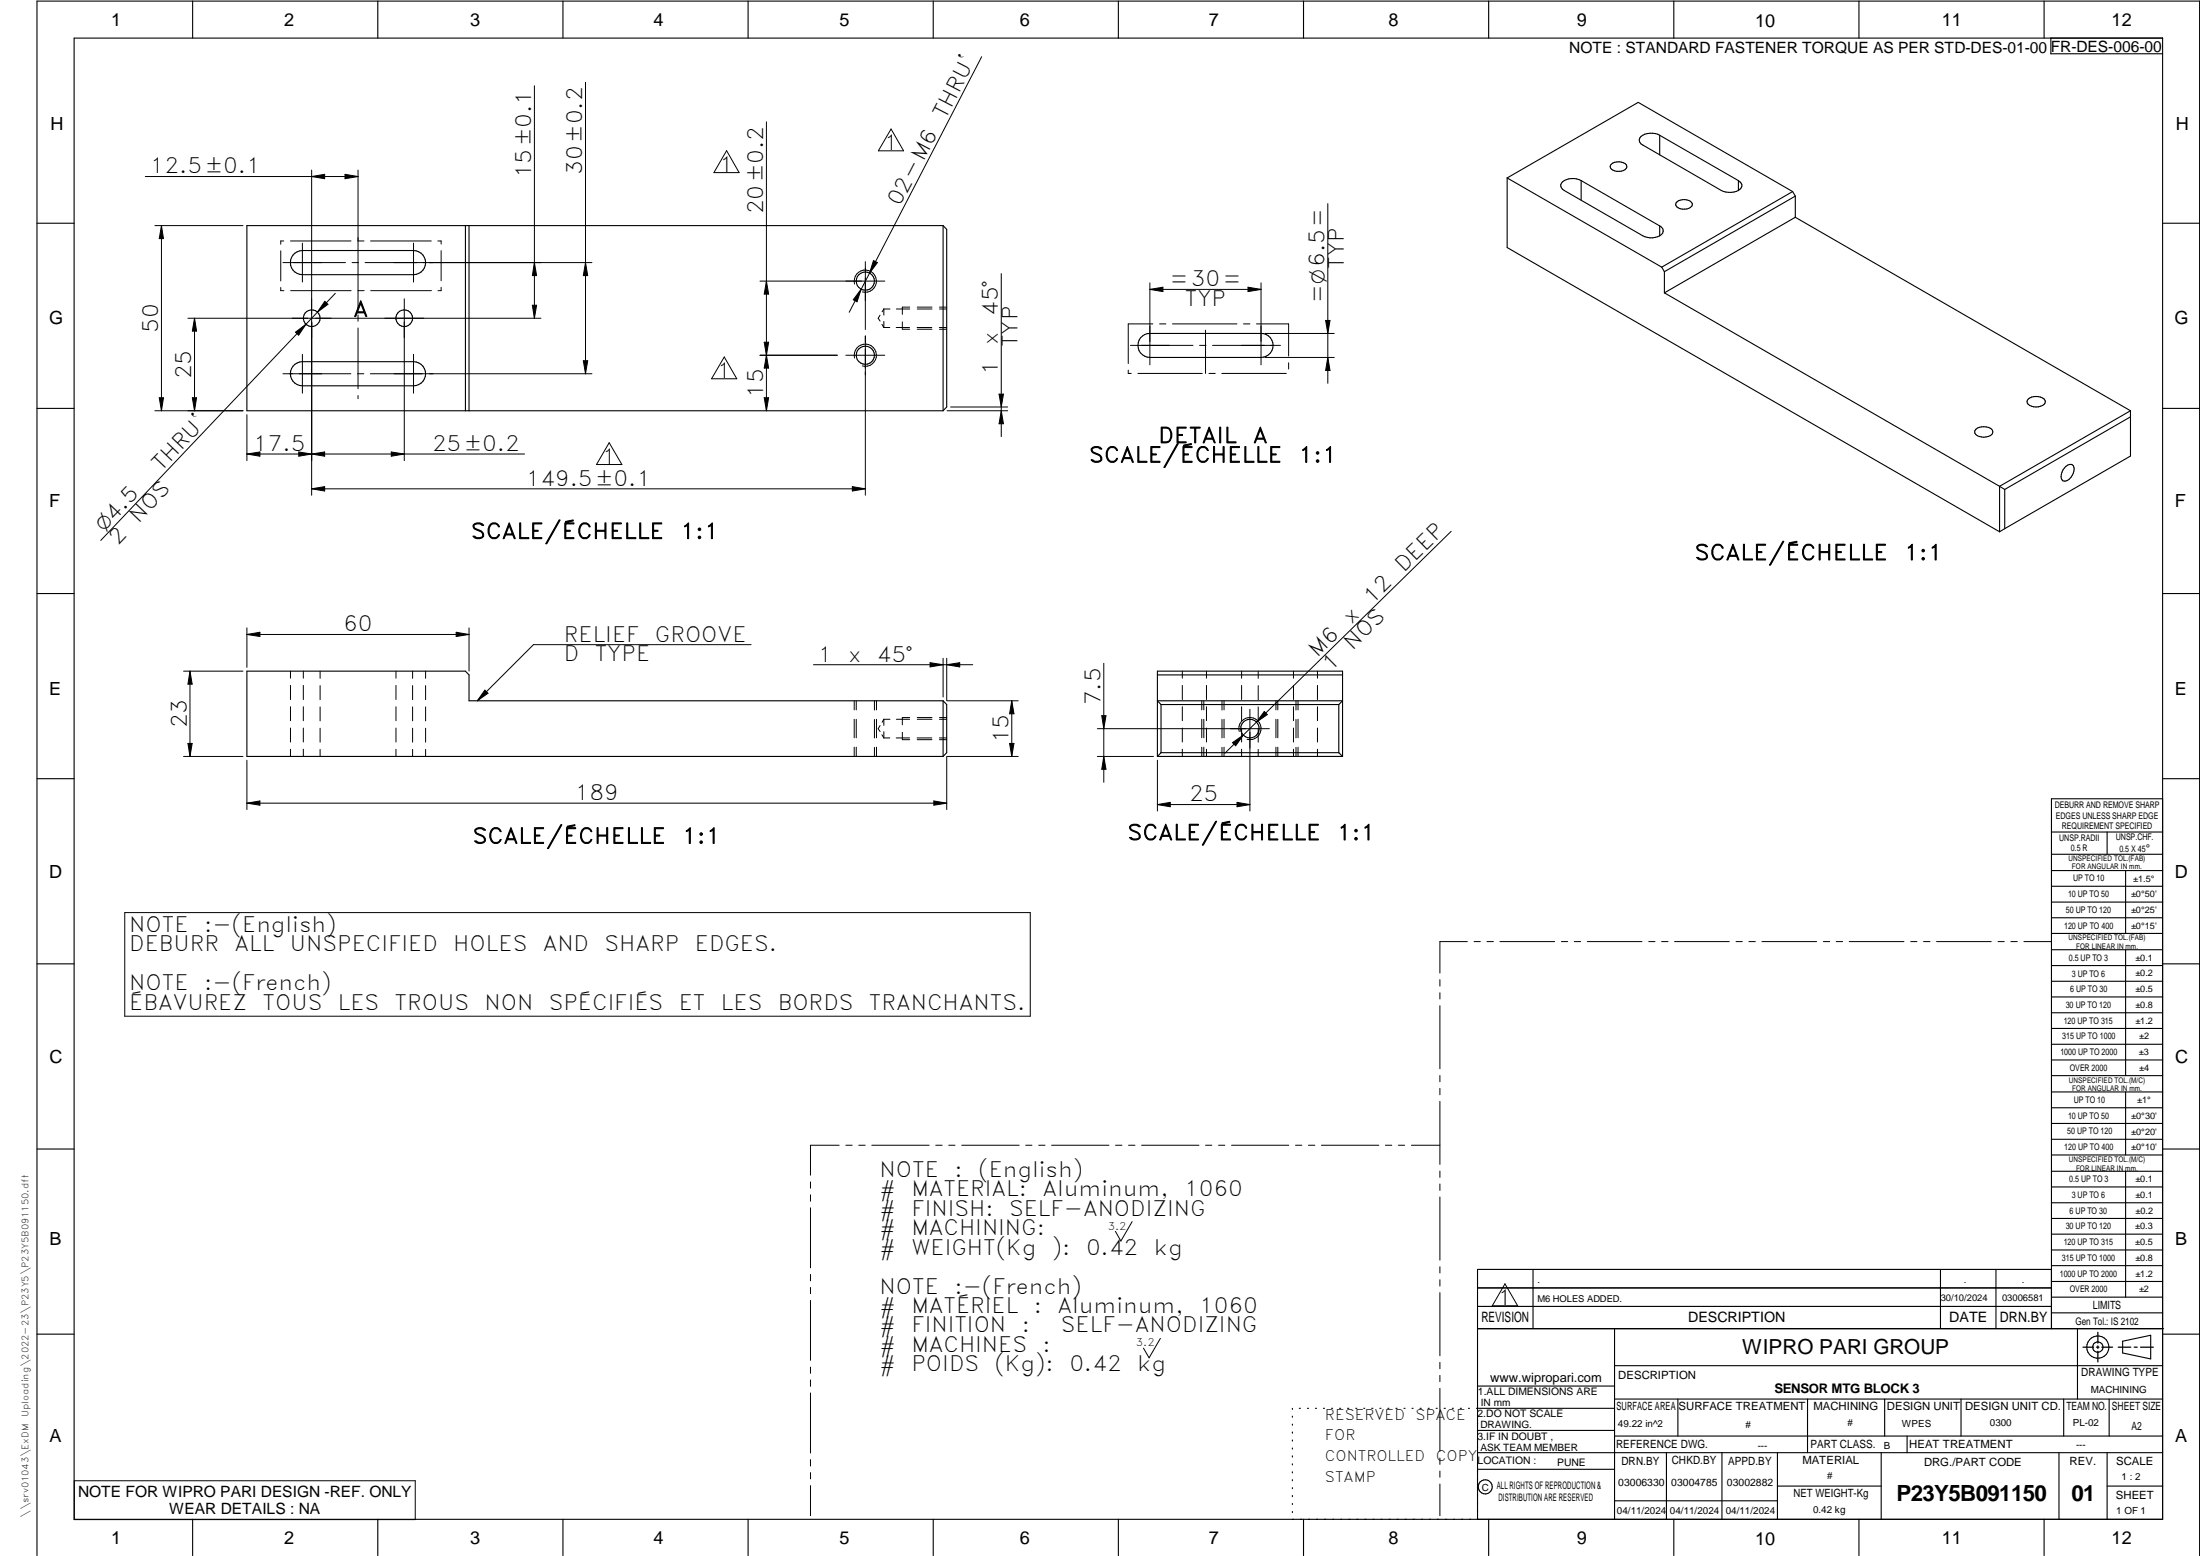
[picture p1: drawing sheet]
<svg xmlns="http://www.w3.org/2000/svg" width="594mm" height="420mm" viewBox="0 0 594 420" stroke-linecap="round" stroke-linejoin="round" font-family="sans-serif">
<g fill="none" stroke="#000" stroke-width=".3">
<path d="M20 10.3h564v400h-564zM52 .3v10M102 .3v10M152 .3v10M202 .3v10M252 .3v10M302 .3v10M352 .3v10M402 .3v10M452 .3v10M502 .3v10M552 .3v10"/>
<path d="M553.8 10.3v4.2h30.2M448.2 36.5a4.5 4.5 0 0 0-5.4 .7 1.34 1.34 0 0 0 .8 2l21.2 12.2 2 .5h1.4l1.2-.5M448.2 36.5l21.2 12.3M448.2 36.5v5.3M407 48l35.4-20.4 41.7 24.1M407 48v18.8l133 76.8M407 48l41.7 24.1M427 48.8l21.2 12.2M427 48.8v5.3M427 48.8a4.5 4.5 0 0 0-5.4 .7 1.34 1.34 0 0 0 .8 1.9l21.8 12.5a4.9 4.9 0 0 0 4-.2M435.1 44.3a3.2 3.2 0 0 1 4 .2 1.26 1.26 0 0 1-1.3 1.7l-.6 .1a2.08 2.08 0 0 1-2.4-1.3zM452.8 54.5a2.91 2.91 0 0 1 4.2 .5 1.76 1.76 0 0 1-2.1 1.5 2.08 2.08 0 0 1-2.4-1.3z"/>
<path d="M469.4 48.8a1.41 1.41 0 0 1 1 1.3 1.41 1.41 0 0 1-1 1.3M469.4 48.8v2.6M484.1 51.7l.7 1.3M484.1 51.7l-35.4 20.4M484.8 58.7l-35.4 20.4M484.8 58.7l90.5 52.2M484.8 53v5.7M484.8 53l-35.4 20.4M10 60.3h10M79.6 68.4l1.3-.7 .8-.1h30a3.3 3.3 0 0 1 3.2 3.3 3.3 3.3 0 0 1-3.2 3.3h-30a3.3 3.3 0 0 1-3.1-2.2 3.3 3.3 0 0 1 1-3.6zM125.7 60.9v50M126.7 60.9v50"/>
<path d="M254.7 60.9h-188v50h188M254.7 60.9v50M254.7 60.9l.9 1v48l-.9 1M448.2 61v2.7M448.2 61a1.41 1.41 0 0 1 .9 1.3 1.41 1.41 0 0 1-.9 1.4M448.7 72.1l.7 1.3M449.4 73.4v5.7M449.4 79.1l90.6 52.2M584 60.3h10M79.1 98.9a3.4 3.4 0 0 1 2.6-1.2h30a3.3 3.3 0 0 1 3.2 3.2 3.3 3.3 0 0 1-3.2 3.3h-30a3.3 3.3 0 0 1-3-1.9 3.3 3.3 0 0 1 .4-3.4zM308 91.2a3.2 3.2 0 0 1 2.5-1.2h30a3.2 3.2 0 0 1 3.3 3.3 3.2 3.2 0 0 1-3.3 3.2h-30a3.3 3.3 0 0 1-2.9-1.8 3.3 3.3 0 0 1 .4-3.5zM10 110.3h10"/>
<path d="M533.6 115.9a3.4 3.4 0 0 1 4.4 .3 1.47 1.47 0 0 1-1.7 1.8h-1.3a1.52 1.52 0 0 1-1.7-1.8zM547.7 107.7a3.4 3.4 0 0 1 4.5 .4 1.21 1.21 0 0 1-1.2 1.6 2.75 2.75 0 0 1-3.6-1.2zM575.3 110.9v12.2l-33.9 19.6M575.3 112.6l-33.9 19.6M575.3 110.9l-35.3 20.4M584 110.3h10M540 131.3v12.3M540 131.3l1.4 .9M541.4 132.2v10.5M557.9 125.9a1.25 1.25 0 0 1 1.7-.4 1.25 1.25 0 0 1 .4 1.7 2.78 2.78 0 0 1-2.9 2.6 2.9 2.9 0 0 1 .8-3.9zM541.4 142.7l-1.4 .9M10 160.3h10"/>
<path d="M584 160.3h10M254.7 189.2h-128v-7l-1-1h-59v23.1h188M254.7 189.2v15.1M254.7 189.2l.9 1v13l-.9 1.1M312.5 182.2h50M313.5 190.2l-1-1h50l-1 1M313.5 190.2v13M313.5 190.2h48M361.5 190.2v13M10 210.3h10M312.5 204.3h50M313.5 203.2h48"/>
<path d="M313.5 203.2l-1 1.1M361.5 203.2l1 1.1M362.5 204.3v-23.1h-50v23.1M584 215.7h-30v143.1M584 210.3h10M554 224.7h30M554 230.7h30M554 235.1h30M554 239.3h30M569 224.7v6M574 235.1v17M554 243.6h30"/>
<path d="M554 247.8h30M554 252.1h30M554 256.5h30M574 256.5v33.9M10 260.3h10M554 260.7h30M554 265h30M554 269.2h30M554 273.5h30M554 277.7h30M584 260.3h10M554 282h30"/>
<path d="M554 286.2h30M554 290.4h30M554 294.9h30M554 299.1h30M574 294.9v17M10 310.3h10M554 303.4h30M554 307.6h30M554 311.9h30M554 316.3h30M574 316.3v34M584 310.3h10"/>
<path d="M554 320.5h30M554 324.8h30M554 329h30M554 333.2h30M554 337.5h30M399 358.8h185.2M399 352.8h155M399 347.8h155M414 342.8v16M436 358.8v51.5M524 342.8v16M539 342.8v16"/>
<path d="M554 341.8h30M554 346h30M554 350.3h30M554 354.5h30M554 342.8h-155v67.5M561 358.8v19M10 360.3h10M399 374.3h37M436 377.8h148M453.1 377.8v10M488.1 377.8v14.5M508.9 377.8v10"/>
<path d="M529.5 377.8v10M557.3 377.8v10M569.5 377.8v10M573.2 362.2l7.6-1.6v6.3l-7.6-1.6zM584 368.8h-148M584 360.3h10M349 380.3v.3M349 382.4v.3M349 384.6v.3M349 386.7v.3M349 388.8v.3M349 391v.3"/>
<path d="M349 393.1v.3M349 395.3v.3M349 397.4v.3M349 399.5v.3M350.9 380.3h.2M353.1 380.3h.2M355.2 380.3h.3M357.4 380.3h.3M359.6 380.3h.3M361.7 380.3h.3M363.9 380.3h.3M366.1 380.3h.3"/>
<path d="M368.3 380.3h.2M370.4 380.3h.3M372.6 380.3h.3M374.8 380.3h.3M376.9 380.3h.4M379.1 380.3h.3M381.3 380.3h.3M383.4 380.3h.4M385.6 380.3h.3M387.8 380.3h.3M390 380.3h.3M392.2 380.3h.3"/>
<path d="M394.3 380.3h.3M396.5 380.3h.3M398.7 380.3h37.3M399 396.7h37M399 392.3h185M399 386.2h37M436 387.8h148M450 392.3v18M465 392.3v18M480 392.3v18M508 392.3v18M515 387.8v4.5"/>
<path d="M556 392.3v18M569 392.3v18M52 410.3v9.7M102 410.3v9.7M152 410.3v9.7M202 410.3v9.7M252 410.3v9.7M302 410.3v9.7M349 401.7v.3M349 403.8v.4M349 406v.3M349 408.1v.3"/>
<path d="M352 410.3v9.7M402 410.3v9.7M436 405.3h44M452 410.3v9.7M480 401.3h28M502 410.3v9.7M552 410.3v9.7M569 401.3h15M10 420v-419.7h584v419.7"/>
<circle cx="233.7" cy="75.9" r="2.46"/>
<circle cx="84.2" cy="85.9" r="2.26"/>
<circle cx="109.2" cy="85.9" r="2.26"/>
<circle cx="233.7" cy="95.9" r="2.45"/>
<circle cx="337.5" cy="196.7" r="2.5"/>
<circle cx="566.5" cy="363.7" r="1.39"/>
<circle cx="566.5" cy="363.8" r="3"/>
<circle cx="401.1" cy="401.5" r="1.9"/>
</g>
<g fill="none" stroke="#000" stroke-width=".27">
<path d="M265.1 15.3l-30.3 58.4M144.3 23.2v62.7M158.1 22.2v78.7M207 32.9v78M240.6 34.8l3.4 5.9h-6.8zM39.2 47.7h57.5M84.2 45.9v87.8M84.2 47.7l3.5-.6v1.2zM93.2 47.1l3.5 .6-3.5 .6zM96.7 45.9v20.7M196.2 40.7l3.4 5.9h-6.8zM358.6 55v48.5"/>
<path d="M41.8 60.9h23.8M43.6 60.9l.5 3.5h-1.1zM43.6 60.9v50M75.8 77.6v.9h.9M75.8 67.7v8.2M76.4 70.9h16.9M76.6 65.1h-.8v.9M78.4 65.1h16.4M78.5 78.5h16.3M81.7 65.7v10.5M90.5 79.2l-63.3 66.7M95.1 70.9h1.7"/>
<path d="M96.6 65.1h1.7M96.6 78.5h1.7M96.7 66.8v16.5M98.6 70.9h61.2M100.1 65.1h16.4M100.1 78.5h16.4M111.7 65.7v10.5M118.2 65.1h.9v.8M119.1 67.7v8.1M119.1 77.6v.9h-.8M144.3 70.9l.6 3.5h-1.1zM158.1 70.9l.6 3.5h-1.2z"/>
<path d="M207 75.9l.6 3.5h-1.2zM230.8 76.7a3 3 0 0 1 2.6-3.8 3 3 0 0 1 3.3 3.3 3 3 0 0 1-3.8 2.6M232.5 78.1l-1.1 3.4-1-.6zM233.7 70.7v18.3M234.8 73.7l-5.5 10.6M235.9 70.4l1 .5-2.1 2.8zM238.9 75.9h-33.7M270.4 73.9v44M310.5 76.4v22.1M310.5 78.1l3.5-.5v1.1zM310.5 78.1h30M337 77.6l3.5 .5-3.5 .6z"/>
<path d="M340.5 76.4v22.1M50.8 85.9h95.3M52.5 85.9l.6 3.5h-1.2zM52.5 85.9v25M79.8 89.7l2.8-2.2-2 3zM81.7 95.7v10.5M87.7 81.4l.9 .8-2.9 2.1zM96.7 85v1.7M96.7 88.6v16.4M109.2 80.7v43.7M111.7 95.7v10.5M143.8 82.4h1.1l-.6 3.5z"/>
<path d="M157.5 97.4h1.2l-.6 3.5zM195.6 96.4l3.4 5.9h-6.9zM205.2 95.9h20.9M206.4 92.4h1.2l-.6 3.5zM207 95.9l.6 3.5h-1.2zM228.4 95.9h10.5M230.8 96.7a3 3 0 0 1 2.6-3.8 3 3 0 0 1 3.2 3.3 3 3 0 0 1-3.7 2.6M233.7 90.7v43M237.7 85.1l-.6 .8 .6 .8M238.2 87.6l.5 .8M238.7 83.4h1.6M238.7 83.4v1.7"/>
<path d="M238.7 86.8v1.6M238.7 88.4h1.6M238.7 83.4l-.5 .8M242 88.4h3.6M242.1 83.4h3.6M243.7 86.9v2h2M245.7 82.9h-2v2M247.6 88.4h4M247.7 83.4h4M247.7 88.9h4M247.7 82.9h4M253.7 88.4h1.9"/>
<path d="M253.7 83.4h1.9M253.7 88.9h1.9M253.7 82.9h1.9M304.7 99.9v.9h.8M305.3 93.3h16.8M311.3 87.5h-6.6v10.7M313.1 87.5h1.7M316.6 87.5h17.4M323.9 93.3h1.8M325.5 89.2v11.6M327.4 93.3h18.4M335.8 87.5h1.7"/>
<path d="M339.3 87.5h8.7v8.6M341.6 96.5h18.7M341.6 90h18.7M348 98v1.7M358 86.5h1.1l-.5 3.5zM358.6 96.5l.5 3.5h-1.1zM41.8 110.9h23.8M43 107.4h1.1l-.5 3.5zM51.9 107.4h1.2l-.6 3.5zM66.7 112v12.4M94.7 100.9h-18.3M96.6 100.9h1.6"/>
<path d="M96.7 106.8v.9M100 100.9h59.8M164.5 119.5l3.4 5.9h-6.8zM206.4 107.4h1.2l-.6 3.5zM255.7 110.9h16.4M256.7 109.9h15.4M269.8 106.4h1.2l-.6 3.5zM270.4 110.9l.6 3.5h-1.2zM307.3 100.8h17.3M326.5 100.8h1.7M329.9 100.8h17.4M66.7 122.6l3.5-.6v1.2z"/>
<path d="M66.7 122.6h74.9M80.7 122l3.5 .6-3.5 .6zM84.2 132l3.5-.6v1.2zM84.2 132h149.5M84.2 122.6l3.5-.6v1.2zM105.7 122l3.5 .6-3.5 .6zM230.2 131.4l3.5 .6-3.5 .6zM391.9 143.5l-52.6 51.5M66.7 169.5v10.7M66.7 171.3l3.5-.6v1.2zM66.7 171.3h60M123.2 170.7l3.5 .6-3.5 .6z"/>
<path d="M126.7 169.5v11.7M202.8 174.1h-58.7l-15.2 15.1M219.7 179.5h43M251.2 178.9l3.5 .6-3.5 .6zM254.7 177.8v10.4M255.6 179.5l3.6-.6v1.2zM255.6 177.8v11.4M298.1 179.1v32.1M49.6 181.2h16M51.3 181.2l.6 3.5h-1.1zM51.3 181.2v23.1M78.4 181.2v1.9"/>
<path d="M78.4 185.1v3.8M78.4 190.8v3.8M78.4 196.6v3.8M81.9 181.2v1.9M81.9 185.1v3.8M81.9 190.8v3.8M81.9 196.6v3.8M86.4 181.2v2M86.4 185.1v3.8M86.4 190.9v3.7M86.4 196.6v3.8M106.9 181.2v1.9"/>
<path d="M106.9 185.1v3.8M106.9 190.8v3.8M106.9 196.6v3.8M111.4 181.2v2M111.4 185.1v3.8M111.4 190.9v3.7M111.4 196.6v3.8M114.9 181.2v2M114.9 185.1v3.8M114.9 190.9v3.7M114.9 196.6v3.8M130.9 186.4l.9 .8-2.9 2z"/>
<path d="M230.7 189.2v2.5M230.7 194.2v5M231.2 189.2v2.5M231.2 194.2v5M236.1 189.2v2.5M236.1 194.3v5M236.7 189.2v2.5M236.7 194.2v5M237.7 195.9l-.6 .9 .6 .7M238.2 198.4l.5 .9M238.7 194.2h1.6M238.7 194.2v1.7"/>
<path d="M238.7 197.6v1.7M238.7 199.3h1.6M238.7 194.2l-.5 .8M242 199.3h3.6M242.1 194.2h3.6M243.7 197.7v2h2M245.7 193.8h-2v1.9M247.6 199.3h4M247.7 194.2h4M247.7 199.7h4M247.7 193.8h4M253.7 199.3h1.9"/>
<path d="M253.7 194.2h1.9M253.7 199.7h1.9M253.7 193.8h1.9M255.7 189.2h19.2M273.2 189.2l.6 3.5h-1.2zM273.2 189.2v15.1M296.3 196.8h46.5M297.5 193.3h1.2l-.6 3.5zM319.3 181.2v1.9M319.3 185.1v3.8M319.3 190.8v3.8M319.3 196.6v3.8"/>
<path d="M324.5 189.2v2.5M324.5 194.2v5M325.1 189.2v2.5M325.1 194.2v5M325.8 181.2v1.9M325.8 185.1v3.8M325.8 190.8v3.8M325.8 196.6v3.8M330 189.2v2.5M330 194.3v5M330.5 189.2v2.5M330.5 194.2v5"/>
<path d="M334.6 197.5a3 3 0 0 1 2.7-3.7 3 3 0 0 1 3.2 3.2 3 3 0 0 1-3.7 2.6M335.3 181.2v1.9M335.3 185.1v3.8M335.3 190.8v3.8M335.3 196.6v3.8M337.5 191.5v27.5M339.3 195l-8.6 8.4M339.8 181.2v2M339.8 185.1v3.8M339.8 190.9v3.7M339.8 196.6v3.8M341.4 192.1l.8 .9-2.9 2z"/>
<path d="M344.5 189.2v2.5M344.5 194.2v5M345.1 189.2v2.5M345.1 194.2v5M349.3 181.2v1.9M349.3 185.1v3.8M349.3 190.8v3.8M349.3 196.6v3.8M350 189.2v2.5M350 194.3v5M350.5 189.2v2.5M350.5 194.2v5"/>
<path d="M355.8 181.2v1.9M355.8 185.1v3.8M355.8 190.8v3.8M355.8 196.6v3.8M49.6 204.3h16M50.8 200.7h1.1l-.6 3.6zM66.7 216.9l3.5-.6v1.1zM66.7 205.3v13.3M66.7 216.9h188.9M78.4 202.3v2M81.9 202.3v2M86.4 202.4v1.9"/>
<path d="M106.9 202.3v2M111.4 202.4v1.9M114.9 202.4v1.9M230.7 201.8v2.5M231.2 201.8v2.5M236.1 201.8v2.5M236.7 201.8v2.5M252.2 216.3l3.4 .6-3.4 .5zM255.6 204.3v14.3M255.7 204.3h19.2M272.6 200.7h1.2l-.6 3.6zM296.3 204.3h15.2"/>
<path d="M298.1 204.3l.6 3.4h-1.2zM312.5 205.3v13.7M312.5 217.3h25M312.5 217.3l3.5-.6v1.1zM319.3 202.3v2M324.5 201.8v2.5M325.1 201.8v2.5M325.8 202.3v2M330 201.8v2.5M330.5 201.8v2.5M332.8 200.5l2.9-2-2 2.9zM334 216.7l3.5 .6-3.5 .5z"/>
<path d="M335.3 202.3v2M339.8 202.4v1.9M344.5 201.8v2.5M345.1 201.8v2.5M349.3 202.3v2M350 201.8v2.5M350.5 201.8v2.5M355.8 202.3v2M33.7 246.4h244.5v28h-244.5zM396.2 254.3h-7.4v8.5M398.1 254.3h1.6M401.5 254.3h1.8"/>
<path d="M405 254.3h14.8M421.6 254.3h1.7M425.1 254.3h1.7M428.6 254.3h14.8M445.2 254.3h1.7M448.7 254.3h1.7M452.2 254.3h14.8M468.8 254.3h1.7M472.3 254.3h1.7M475.8 254.3h14.8M492.4 254.3h1.7M495.8 254.3h1.8"/>
<path d="M499.4 254.3h14.7M516 254.3h1.6M519.4 254.3h1.8M522.9 254.3h14.8M539.5 254.3h1.7M543 254.3h1.7M546.5 254.3h7.4M388.8 264.5v1.8M388.8 268.1v1.6M388.8 271.6v17M388.8 290.4v1.7M388.8 293.9v1.7"/>
<path d="M388.8 297.4v17M218.9 319.2v1.6M226.6 309.2h-7.7v8.1M228.4 309.2h1.7M231.9 309.2h1.7M235.4 309.2h15.5M252.7 309.2h1.7M256.2 309.2h1.7M259.7 309.2h15.5M277 309.2h1.7M280.5 309.2h1.7M284 309.2h15.5"/>
<path d="M301.2 309.2h1.8M304.8 309.2h1.7M308.3 309.2h15.5M325.5 309.2h1.7M329.1 309.2h1.6M332.6 309.2h15.4M349.8 309.2h1.7M353.3 309.2h1.7M356.8 309.2h15.5M374.1 309.2h1.7M377.6 309.2h1.7M381.1 309.2h7.7"/>
<path d="M388.8 316.2v1.7M388.8 319.7v1.7M218.9 322.6v1.8M218.9 326.1v16.2M305.7 329.9l-3 5.2-1.5-2.6M388.8 323.2v17.1M218.9 344.1v1.8M218.9 347.6v1.7M218.9 351.2v16.1M388.8 342.1v1.6M388.8 345.6v1.7M388.8 349v17.1"/>
<path d="M406.4 346.7l3.4 5.9h-6.8zM218.9 369.1v1.7M218.9 372.6v1.8M218.9 376.1v16.2M313.3 361.4l-3 5.2-1.5-2.6M388.8 367.9v1.7M388.8 371.4v1.7M388.8 374.9v17M20.1 399.8h92v10.5h-92zM218.9 394.1v1.8M218.9 397.6v1.7M388.8 393.7v1.7"/>
<path d="M388.8 397.2v1.7M218.9 401.2v8.1M388.8 400.7v8.6"/>
</g>
<path d="M566.5 359.7v3M562.5 363.8h2.9M566.1 363.8h.7M566.5 363.4v.7M566.5 364.9v2.8M567.6 363.8h2.9M572 363.8h3.4M576.3 363.8h.8M578 363.8h3.5" fill="none" stroke="#000" stroke-width=".34"/>
<g fill="#000">
<path d="M84.2 47.7l3.5-.6v1.2zM93.2 47.1l3.5 .6-3.5 .6zM43.6 60.9l.5 3.5h-1.1zM144.3 70.9l.6 3.5h-1.1zM158.1 70.9l.6 3.5h-1.2zM207 75.9l.6 3.5h-1.2zM235.9 70.4l1 .5-2.1 2.8zM310.5 78.1l3.5-.5v1.1zM337 77.6l3.5 .5-3.5 .6zM52.5 85.9l.6 3.5h-1.2zM79.8 89.7l2.8-2.2-2 3zM87.7 81.4l.9 .8-2.9 2.1z"/>
<path d="M143.8 82.4h1.1l-.6 3.5zM157.5 97.4h1.2l-.6 3.5zM207 95.9l.6 3.5h-1.2zM206.4 92.4h1.2l-.6 3.5zM232.5 78.1l-1.1 3.4-1-.6zM358 86.5h1.1l-.5 3.5zM43 107.4h1.1l-.5 3.5zM51.9 107.4h1.2l-.6 3.5zM206.4 107.4h1.2l-.6 3.5zM270.4 110.9l.6 3.5h-1.2zM269.8 106.4h1.2l-.6 3.5zM358.6 96.5l.5 3.5h-1.1z"/>
<path d="M66.7 122.6l3.5-.6v1.2zM80.7 122l3.5 .6-3.5 .6zM84.2 122.6l3.5-.6v1.2zM84.2 132l3.5-.6v1.2zM105.7 122l3.5 .6-3.5 .6zM230.2 131.4l3.5 .6-3.5 .6zM66.7 171.3l3.5-.6v1.2zM123.2 170.7l3.5 .6-3.5 .6zM251.2 178.9l3.5 .6-3.5 .6zM255.6 179.5l3.6-.6v1.2zM51.3 181.2l.6 3.5h-1.1zM130.9 186.4l.9 .8-2.9 2z"/>
<path d="M273.2 189.2l.6 3.5h-1.2zM297.5 193.3h1.2l-.6 3.5zM341.4 192.1l.8 .9-2.9 2zM50.8 200.7h1.1l-.6 3.6zM66.7 216.9l3.5-.6v1.1zM252.2 216.3l3.4 .6-3.4 .5zM272.6 200.7h1.2l-.6 3.6zM298.1 204.3l.6 3.4h-1.2zM312.5 217.3l3.5-.6v1.1zM332.8 200.5l2.9-2-2 2.9zM334 216.7l3.5 .6-3.5 .5z"/>
</g>
<g font-size="6">
<text x="512.1" y="405.2">P23Y5B091150</text>
<text x="559.4" y="405.2">01</text>
</g>
<g font-size="5.7">
<text x="255.3" y="32.3" transform="rotate(-63 255.3 32.3)">THRU`</text>
<text x="238.6" y="40.5">1</text>
<text x="40.5" y="46.8">12.5±0.1</text>
<text x="157.2" y="47.2" transform="rotate(-90 157.2 47.2)">30±0.2</text>
<text x="194.2" y="46.4">1</text>
<text x="143.5" y="48.1" transform="rotate(-90 143.5 48.1)">15±0.1</text>
<text x="206.1" y="57.8" transform="rotate(-90 206.1 57.8)">20±0.2</text>
<text x="243" y="56" transform="rotate(-63 243 56)">02-M6</text>
<text x="315.9" y="77.3">=30=</text>
<text x="362.9" y="72.6" transform="rotate(-90 362.9 72.6)">TYP</text>
<text x="319.9" y="82.5">TYP</text>
<text x="357.7" y="81.7" transform="rotate(-90 357.7 81.7)">=O6.5=</text>
<text x="42.7" y="89.9" transform="rotate(-90 42.7 89.9)">50</text>
<text x="95.4" y="85.5">A</text>
<text x="269.5" y="85.3" transform="rotate(-90 269.5 85.3)">45°</text>
<text x="269.5" y="93.1" transform="rotate(-90 269.5 93.1)">x</text>
<text x="274.7" y="93.7" transform="rotate(-90 274.7 93.7)">TYP</text>
<text x="269.5" y="101.2" transform="rotate(-90 269.5 101.2)">1</text>
<text x="51.6" y="102.4" transform="rotate(-90 51.6 102.4)">25</text>
<text x="193.6" y="102.1">1</text>
<text x="206.1" y="107.4" transform="rotate(-90 206.1 107.4)">15</text>
<text x="312.8" y="119.6">DETAIL</text>
<text x="338.3" y="119.6">A</text>
<text x="68.4" y="121.8">17.5</text>
<text x="116.7" y="121.8">25±0.2</text>
<text x="162.5" y="125.2">1</text>
<text x="294.1" y="124.8">SCALE/ÉCHELLE</text>
<text x="350.6" y="124.8">1:1</text>
<text x="43.5" y="127.5" transform="rotate(-46 43.5 127.5)">THRU`</text>
<text x="142" y="131.1">149.5±0.1</text>
<text x="37.4" y="141.5" transform="rotate(-46 37.4 141.5)">NOS</text>
<text x="31.8" y="147.4" transform="rotate(-46 31.8 147.4)">2</text>
<text x="127.2" y="145.5">SCALE/ÉCHELLE</text>
<text x="183.7" y="145.5">1:1</text>
<text x="379.1" y="154.8" transform="rotate(-44 379.1 154.8)">DEEP</text>
<text x="457.6" y="151.2">SCALE/ÉCHELLE</text>
<text x="514.2" y="151.2">1:1</text>
<text x="370.5" y="163.2" transform="rotate(-44 370.5 163.2)">12</text>
<text x="92.7" y="170.4">60</text>
<text x="152.3" y="173.2">RELIEF</text>
<text x="176.8" y="173.2">GROOVE</text>
<text x="364.9" y="168.7" transform="rotate(-44 364.9 168.7)">x</text>
<text x="152.3" y="178.5">D</text>
<text x="160.6" y="178.5">TYPE</text>
<text x="220.9" y="178.6">1</text>
<text x="229" y="178.6">x</text>
<text x="236.8" y="178.6">45°</text>
<text x="355.7" y="177.7" transform="rotate(-44 355.7 177.7)">M6</text>
<text x="365.2" y="175.8" transform="rotate(-44 365.2 175.8)">NOS</text>
<text x="359.4" y="181.4" transform="rotate(-44 359.4 181.4)">1</text>
<text x="297.2" y="190.5" transform="rotate(-90 297.2 190.5)">7.5</text>
<text x="50.5" y="196.7" transform="rotate(-90 50.5 196.7)">23</text>
<text x="272.3" y="200.7" transform="rotate(-90 272.3 200.7)">15</text>
<text x="155.2" y="216">189</text>
<text x="321.1" y="216.4">25</text>
<text x="127.6" y="227.8">SCALE/ÉCHELLE</text>
<text x="184.2" y="227.8">1:1</text>
<text x="304.5" y="226.8">SCALE/ÉCHELLE</text>
<text x="361" y="226.8">1:1</text>
<text x="34.9" y="251.7">NOTE</text>
<text x="55.1" y="251.7">:-(English)</text>
<text x="34.9" y="256.9">DEBURR</text>
<text x="63.4" y="256.9">ALL</text>
<text x="78.3" y="256.9">UNSPECIFIED</text>
<text x="122.4" y="256.9">HOLES</text>
<text x="146.6" y="256.9">AND</text>
<text x="163.2" y="256.9">SHARP</text>
<text x="187.6" y="256.9">EDGES.</text>
<text x="34.9" y="267.4">NOTE</text>
<text x="55.1" y="267.4">:-(French)</text>
<text x="34.9" y="272.7">ÉBAVUREZ</text>
<text x="70.9" y="272.7">TOUS</text>
<text x="91.2" y="272.7">LES</text>
<text x="106.5" y="272.7">TROUS</text>
<text x="130.8" y="272.7">NON</text>
<text x="148.2" y="272.7">SPÉCIFIÉS</text>
<text x="183.3" y="272.7">ET</text>
<text x="194.7" y="272.7">LES</text>
<text x="210" y="272.7">BORDS</text>
<text x="234.6" y="272.7">TRANCHANTS.</text>
<text x="237.5" y="317.8">NOTE</text>
<text x="257.7" y="317.8">:</text>
<text x="264.1" y="317.8">(English)</text>
<text x="237.5" y="323">#</text>
<text x="246.1" y="323">MATERIAL:</text>
<text x="281.5" y="323">Aluminum,</text>
<text x="319.8" y="323">1060</text>
<text x="237.5" y="328.3">#</text>
<text x="246.1" y="328.3">FINISH:</text>
<text x="272.5" y="328.3">SELF-ANODIZING</text>
<text x="237.5" y="333.5">#</text>
<text x="246.1" y="333.5">MACHINING:</text>
<text x="237.5" y="338.8">#</text>
<text x="246.1" y="338.8">WEIGHT(Kg</text>
<text x="284" y="338.8">):</text>
<text x="293.3" y="338.8">0.42</text>
<text x="311.6" y="338.8">kg</text>
<text x="237.5" y="349.3">NOTE</text>
<text x="257.7" y="349.3">:-(French)</text>
<text x="404.4" y="352.4">1</text>
<text x="237.5" y="354.5">#</text>
<text x="237.5" y="359.8">#</text>
<text x="246.1" y="359.8">FINITION</text>
<text x="246.1" y="354.5">MATÉRIEL</text>
<text x="275.9" y="359.8">:</text>
<text x="279.2" y="354.5">:</text>
<text x="285.6" y="354.5">Aluminum,</text>
<text x="286.5" y="359.8">SELF-ANODIZING</text>
<text x="323.8" y="354.5">1060</text>
<text x="237.5" y="365">#</text>
<text x="246.1" y="365">MACHINES</text>
<text x="281.5" y="365">:</text>
<text x="237.5" y="370.3">#</text>
<text x="246.1" y="370.3">POIDS</text>
<text x="268.5" y="370.3">(Kg):</text>
<text x="288.8" y="370.3">0.42</text>
<text x="307.1" y="370.3">kg</text>
</g>
<text font-size="5.6" x="470.5" y="365.5">WIPRO PARI GROUP</text>
<text font-size="5.4" x="28" y="143.8" transform="rotate(-46 28 143.8)">O4.5</text>
<g font-size="4.9">
<text x="30" y="6.9">1</text>
<text x="76.7" y="6.9">2</text>
<text x="127" y="6.9">3</text>
<text x="176.5" y="6.9">4</text>
<text x="226.7" y="6.9">5</text>
<text x="275.4" y="6.9">6</text>
<text x="326.4" y="6.9">7</text>
<text x="375" y="6.9">8</text>
<text x="425.8" y="6.9">9</text>
<text x="473.9" y="7.3">10</text>
<text x="524.3" y="6.9">11</text>
<text x="570.2" y="6.9">12</text>
<text x="13.6" y="35.1">H</text>
<text x="587.6" y="35.1">H</text>
<text x="13.2" y="87.5">G</text>
<text x="587.2" y="87.5">G</text>
<text x="13.2" y="137">F</text>
<text x="587.2" y="137">F</text>
<text x="13.2" y="187.6">E</text>
<text x="587.2" y="187.6">E</text>
<text x="13.2" y="237">D</text>
<text x="587.2" y="237">D</text>
<text x="13.4" y="287.1">C</text>
<text x="587.4" y="287.1">C</text>
<text x="13.4" y="336.2">B</text>
<text x="587.4" y="336.2">B</text>
<text x="13.4" y="389.3">A</text>
<text x="587.4" y="389.3">A</text>
<text x="30" y="416.9">1</text>
<text x="76.7" y="416.9">2</text>
<text x="127" y="416.9">3</text>
<text x="176.5" y="416.9">4</text>
<text x="226.7" y="416.9">5</text>
<text x="275.4" y="416.9">6</text>
<text x="326.4" y="416.9">7</text>
<text x="375" y="416.9">8</text>
<text x="425.8" y="416.9">9</text>
<text x="473.9" y="417.3">10</text>
<text x="524.3" y="416.9">11</text>
<text x="570.2" y="416.9">12</text>
</g>
<g font-size="4.2">
<text x="423.7" y="14.3">NOTE : STANDARD FASTENER TORQUE AS PER STD-DES-01-00</text>
<text x="553.8" y="14">FR-DES-006-00</text>
<text x="21.1" y="404.3">NOTE FOR WIPRO PARI DESIGN -REF. ONLY</text>
<text x="45.7" y="408.8">WEAR DETAILS : NA</text>
</g>
<g font-size="3.9">
<text x="400" y="357.1">REVISION</text>
<text x="455.9" y="357.1">DESCRIPTION</text>
<text x="526.4" y="357.1">DATE</text>
<text x="540" y="357.1">DRN.BY</text>
<text x="357.8" y="383.3">RESERVED</text>
<text x="382.3" y="383.3">SPACE</text>
<text x="357.8" y="388.9">FOR</text>
<text x="357.8" y="394.5">CONTROLLED</text>
<text x="387.8" y="394.5">COPY</text>
<text x="357.8" y="400">STAMP</text>
</g>
<text font-size="3.6" x="479.2" y="376.1">SENSOR MTG BLOCK 3</text>
<text font-size="3.5" x="402.4" y="373.3">www.wipropari.com</text>
<g font-size="3.1">
<text x="565.1" y="353.5">LIMITS</text>
<text x="562" y="371.7">DRAWING TYPE</text>
<text x="437" y="372.3">DESCRIPTION</text>
<text x="436.5" y="380.8">SURFACE AREA</text>
<text x="453.3" y="380.8">SURFACE TREATMENT</text>
<text x="489.7" y="380.8">MACHINING</text>
<text x="509.5" y="380.8">DESIGN UNIT</text>
<text x="530.6" y="380.8">DESIGN UNIT CD.</text>
<text x="558" y="380.6">TEAM NO.</text>
<text x="570.3" y="380.7">SHEET SIZE</text>
<text x="575.6" y="386.1">A2</text>
<text x="436.4" y="391.1">REFERENCE DWG.</text>
<text x="437.8" y="395.5">DRN.BY</text>
<text x="451.4" y="395.4">CHKD.BY</text>
<text x="466.6" y="395.5">APPD.BY</text>
<text x="486.7" y="395.4">MATERIAL</text>
<text x="488.9" y="390.9">PART CLASS.</text>
<text x="515.6" y="390.9">HEAT TREATMENT</text>
<text x="519.6" y="395.9">DRG./PART CODE</text>
<text x="558.9" y="395.5">REV.</text>
<text x="571.4" y="395.6">SCALE</text>
<text x="484.3" y="404.2">NET WEIGHT-Kg</text>
<text x="571.4" y="404.7">SHEET</text>
</g>
<text font-size="3" x="579.5" y="230.1">°</text>
<g font-size="2.8">
<text x="299.1" y="332.1">3.2</text>
<text x="560.4" y="357.7">Gen Tol.: IS 2102</text>
<text x="306.7" y="363.6">3.2</text>
<text x="399.1" y="376.6">1.ALL DIMENSIONS ARE</text>
<text x="399" y="382.7">2.DO NOT SCALE</text>
<text x="399" y="388.7">3.IF IN DOUBT ,</text>
<text x="399" y="395.4">LOCATION :</text>
<text x="420.5" y="396">PUNE</text>
<text x="404.2" y="402">ALL RIGHTS OF REPRODUCTION &amp;</text>
<text x="437" y="401.2">03006330</text>
<text x="451.3" y="401.2">03004785</text>
<text x="466.3" y="401.2">03002882</text>
<text x="404.7" y="405.4">DISTRIBUTION ARE RESERVED</text>
</g>
<g font-size="2.7">
<text x="564.6" y="376.2">MACHINING</text>
<text x="399.9" y="379.7">IN mm</text>
<text x="399.7" y="385.7">DRAWING.</text>
<text x="436.9" y="385.4">49.22 in^2</text>
<text x="471.4" y="385.5">#</text>
<text x="498.9" y="385">#</text>
<text x="513.6" y="385.3">WPES</text>
<text x="537.3" y="385.1">0300</text>
<text x="559.7" y="385.1">PL-02</text>
<text x="399.7" y="391.8">ASK TEAM MEMBER</text>
<text x="474.6" y="391.2">---</text>
<text x="508.7" y="391.2">B</text>
<text x="560.6" y="391.1">---</text>
<text x="493.4" y="399.5">#</text>
<text x="572.8" y="399.7">1 : 2</text>
<text x="400.1" y="402.5">C</text>
<text x="436.6" y="408.7">04/11/2024</text>
<text x="450.9" y="408.8">04/11/2024</text>
<text x="466" y="408.9">04/11/2024</text>
<text x="489.6" y="408.5">0.42 kg</text>
<text x="571.4" y="408.7">1 OF 1</text>
</g>
<g font-size="2.5">
<text x="554.9" y="218.3">DEBURR AND REMOVE SHARP</text>
<text x="555.2" y="221">EDGES UNLESS SHARP EDGE</text>
<text x="556.1" y="227.1">UNSP.RADII</text>
<text x="556.8" y="223.8">REQUIREMENT SPECIFIED</text>
<text x="571.4" y="226.9">UNSP.CHF.</text>
<text x="559.2" y="229.9">0.5 R</text>
<text x="572.3" y="230.1">0.5 X 45</text>
<text x="559.8" y="238">UP TO 10</text>
<text x="576.1" y="238.1">±1.5°</text>
<text x="558.5" y="242.2">10 UP TO 50</text>
<text x="575.5" y="242.3">±0°50'</text>
<text x="557.4" y="250.7">120 UP TO 400</text>
<text x="557.9" y="246.5">50 UP TO 120</text>
<text x="575.5" y="250.7">±0°15'</text>
<text x="575.5" y="246.5">±0°25'</text>
<text x="558.7" y="259.4">0.5 UP TO 3</text>
<text x="559.5" y="263.7">3 UP TO 6</text>
<text x="576.6" y="263.6">±0.2</text>
<text x="576.6" y="259.4">±0.1</text>
<text x="559" y="267.9">6 UP TO 30</text>
<text x="576.6" y="267.9">±0.5</text>
<text x="557.8" y="272.2">30 UP TO 120</text>
<text x="576.6" y="272.2">±0.8</text>
<text x="556.9" y="280.7">315 UP TO 1000</text>
<text x="557.3" y="276.4">120 UP TO 315</text>
<text x="576.6" y="276.4">±1.2</text>
<text x="577.7" y="280.7">±2</text>
<text x="556.4" y="284.9">1000 UP TO 2000</text>
<text x="577.6" y="284.9">±3</text>
<text x="558.9" y="289.2">OVER 2000</text>
<text x="577.7" y="289.3">±4</text>
<text x="560" y="297.9">UP TO 10</text>
<text x="577.1" y="297.9">±1°</text>
<text x="558.5" y="302.1">10 UP TO 50</text>
<text x="575.5" y="302.1">±0°30'</text>
<text x="557.4" y="310.6">120 UP TO 400</text>
<text x="558.2" y="306.3">50 UP TO 120</text>
<text x="575.5" y="310.6">±0°10'</text>
<text x="575.5" y="306.4">±0°20'</text>
<text x="558.8" y="319.2">0.5 UP TO 3</text>
<text x="559.4" y="323.4">3 UP TO 6</text>
<text x="576.6" y="319.2">±0.1</text>
<text x="576.6" y="323.5">±0.1</text>
<text x="558.9" y="327.7">6 UP TO 30</text>
<text x="576.7" y="327.7">±0.2</text>
<text x="557.8" y="332">30 UP TO 120</text>
<text x="576.6" y="332">±0.3</text>
<text x="556.8" y="340.5">315 UP TO 1000</text>
<text x="557.3" y="336.3">120 UP TO 315</text>
<text x="576.6" y="336.3">±0.5</text>
<text x="576.6" y="340.5">±0.8</text>
<text x="415.2" y="346.4">.</text>
<text x="530.3" y="346.5">.</text>
<text x="545.9" y="346.4">.</text>
<text x="556.2" y="344.7">1000 UP TO 2000</text>
<text x="576.6" y="344.7">±1.2</text>
<text x="415.2" y="351.5">M6 HOLES ADDED.</text>
<text x="524.1" y="351.3">30/10/2024</text>
<text x="540.6" y="351.4">03006581</text>
<text x="558.9" y="349">OVER 2000</text>
<text x="577.6" y="349">±2</text>
</g>
<g font-size="2.4">
<text x="7.7" y="382.7" transform="rotate(-90 7.7 382.7)">Uploading\2022-23\P23Y5\P23Y5B091150.dft</text>
<text x="7.7" y="409.8" transform="rotate(-90 7.7 409.8)">\\srv01043\ExDM</text>
</g>
<g font-size="2.1">
<text x="558.5" y="232.4">UNSPECIFIED TOL.(FAB)</text>
<text x="559.5" y="234.7">FOR ANGULAR IN mm.</text>
<text x="558.6" y="253.9">UNSPECIFIED TOL.(FAB)</text>
<text x="560.7" y="256.3">FOR LINEAR IN mm.</text>
<text x="558.7" y="292.3">UNSPECIFIED TOL.(M/C)</text>
<text x="559.6" y="294.7">FOR ANGULAR IN mm.</text>
<text x="558.7" y="313.7">UNSPECIFIED TOL.(M/C)</text>
<text x="560.6" y="316.1">FOR LINEAR IN mm.</text>
</g>
</svg>
